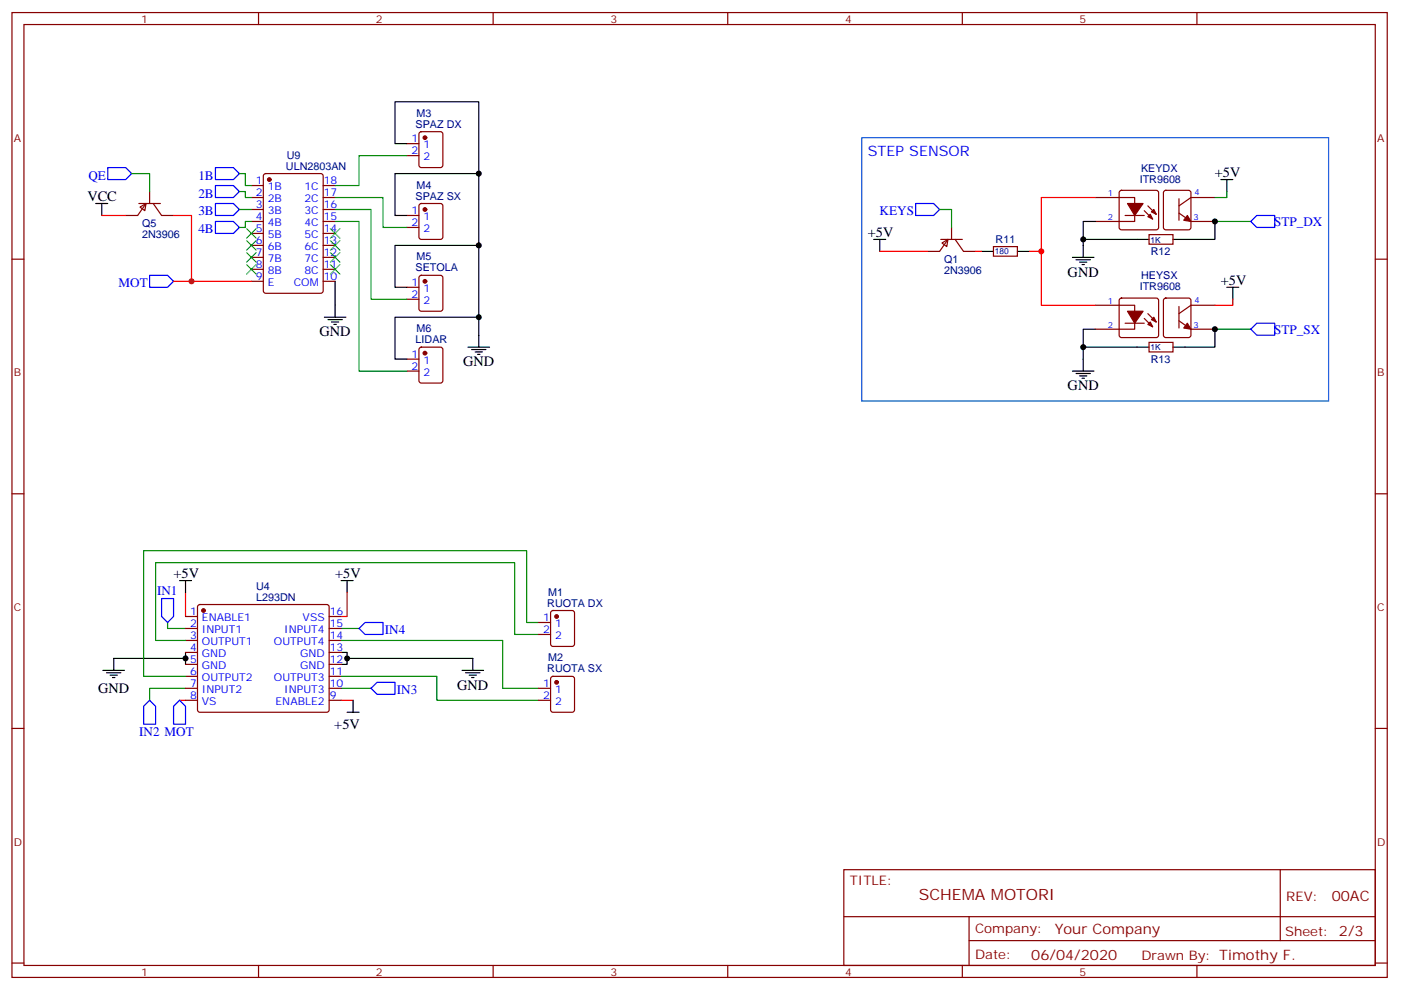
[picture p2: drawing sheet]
<svg xmlns="http://www.w3.org/2000/svg" width="413mm" height="292mm" viewBox="0 0 413 292" stroke-linecap="round" stroke-linejoin="round" font-family="sans-serif">
<g fill="none" stroke="#870000" stroke-width=".35">
<path d="M3.5 3.7h405.4v284.3h-405.4zM7.1 7.2h398.2v277.3h-398.2zM76.2 3.7v3.5M145.3 3.7v3.5M214.5 3.7v3.5M283.6 3.7v3.5M352.8 3.7v3.5M123.7 39l.5-.2h5.6l.7 .4v9.5l-.4 .6-5.9 .1-.7-.5v-9.4zM40.9 60h6.4M43 60l-2.4 3.5h-3.6M44.1 56.4v3.6M45.2 60l2.4 3.5h3.6"/>
<path d="M74.1 58.2h3.5M74.1 54.7h3.5M77.8 51.4l.5-.2h16.2l.7 .4v34.1l-.4 .7h-16.5l-.6-.4-.1-34.1zM95.2 58.2h3.6M95.2 54.7h3.6M119.9 42.3h3.6M119.9 45.9h3.6M322.8 58.2h11.6v7.1h-11.6M330.1 56.3l.5-.2h10.2l.5 .2 .2 .5v10.2l-.2 .5-.5 .2h-10.2l-.5-.2-.3-.5v-10.2zM343.1 56.3l.5-.2h6.7l.5 .2 .2 .5v10.2l-.2 .5-.5 .2h-6.7l-.5-.2-.2-.5v-10.2zM347.5 58.6v6.3M358.1 58.2h-7.1l-3.5 2.5"/>
<path d="M3.5 76.4h3.6M41.3 61l1.7-1-.3 2.1zM74.1 65.3h3.5M74.1 61.7h3.5M74.1 68.8h3.5M74.1 72.3h3.5M74.1 75.8h3.5M74.1 79.4h3.5M95.2 65.3h3.6M95.2 61.7h3.6M95.2 68.8h3.6M95.2 72.3h3.6"/>
<path d="M95.2 75.8h3.6M95.2 79.4h3.6M119.9 63.5h3.6M119.9 67h3.6M123.7 60.2l.5-.2h5.6l.7 .4v9.4l-.4 .7-5.9 .1-.7-.5v-9.4zM277.3 70.6h6.3M277.6 71.6l1.8-1-.4 2.1zM279.4 70.6l-2.5 3.5h-3.5M280.5 67v3.6M281.5 70.6l2.5 3.5h3.5M292.8 72.7h7.1v2.8h-7.1zM331.6 63.5h5.7"/>
<path d="M337.3 62.1l2.4 2.5M338.3 60.7l2.5 2.4M338.7 69.1h7v2.9h-7zM347.5 62.8l3.5 2.5h7.1M405.3 76.4h3.6M74.1 82.9h3.5M95.2 82.9h3.6M119.9 84.7h3.6M119.9 88.2h3.6M123.7 81.3l.5-.2h5.6l.7 .5v9.4l-.4 .7h-5.9l-.7-.4v-9.5zM322.8 90h11.6v7h-11.6M330.1 88l.5-.2h10.2l.5 .2 .2 .5v10.3l-.2 .5-.5 .2h-10.2l-.5-.3-.3-.4v-10.3z"/>
<path d="M331.6 95.2h5.7M337.3 93.8l2.4 2.5M338.3 92.4l2.5 2.5M343.1 88l.5-.2h6.7l.5 .2 .2 .5v10.3l-.2 .5-.5 .2h-6.7l-.5-.3-.2-.4v-10.3zM347.5 90.3v6.4M347.5 94.5l3.5 2.5h7.1M358.1 90h-7.1l-3.5 2.4M119.9 105.8h3.6M119.9 109.4h3.6M123.7 102.5l.5-.2h5.6l.7 .4v9.5l-.4 .6-5.9 .1-.7-.5v-9.4zM338.7 100.9h7v2.8h-7zM3.5 145.5h3.6"/>
<path d="M405.3 145.5h3.6M58.4 178.4l.5-.2h37.4l.5 .2 .2 .5v30.3l-.2 .5-.5 .2h-37.4l-.5-.2-.2-.5v-30.3zM54.7 181.7h3.5M54.7 185.2h3.5M54.7 188.7h3.5M54.7 192.3h3.5M54.7 195.8h3.5M54.7 199.3h3.5M97 181.7h3.5M97 185.2h3.5M97 188.7h3.5M97 192.3h3.5"/>
<path d="M97 195.8h3.5M97 199.3h3.5M158.7 183.4h3.6M158.7 187h3.6M162.5 199.5l.5-.2h5.6l.7 .5v9.4l-.4 .6-5.9 .1-.7-.5v-9.4zM162.5 180.1l.5-.2h5.6l.7 .4v9.5l-.4 .6-5.9 .1-.7-.5v-9.4zM3.5 214.7h3.6M54.7 202.8h3.5M54.7 206.4h3.5M97 202.8h3.5M97 206.4h3.5M158.7 202.8h3.6"/>
<path d="M158.7 206.4h3.6M405.3 214.7h3.6M248.7 256.3h156.6v28.2h-156.6zM377.3 256.3v20.9M248.7 270.1h156.5M285.6 277.2h119.6M285.6 270.1v14.2M3.5 283.8h3.6M76.2 284.5v3.5M145.3 284.5v3.5M214.5 284.5v3.5M283.6 284.5v3.5"/>
<path d="M352.8 284.5v3.5M405.3 283.8h3.6"/>
</g>
<g fill="#870000" stroke="#870000" stroke-width=".35">
<path d="M350 63.5l1 1.8-2.1-.4z"/>
<path d="M338.3 63.9l.7-.8 .7 1.5z"/>
<path d="M339.4 62.4l.7-.7 .7 1.4z"/>
<path d="M332.3 60h4.6l-2.5 3.5z"/>
<path d="M350 95.2l1 1.8-2.1-.3z"/>
<path d="M338.3 95.6l.7-.7 .7 1.4z"/>
<path d="M339.4 94.2l.7-.7 .7 1.4z"/>
<path d="M332.3 91.7h4.6l-2.5 3.5z"/>
<circle cx="125.2" cy="40.6" r=".53"/>
<circle cx="125.2" cy="61.7" r=".53"/>
<circle cx="125.2" cy="82.9" r=".53"/>
<circle cx="125.2" cy="104.1" r=".53"/>
<circle cx="79.4" cy="52.9" r=".53"/>
<circle cx="60" cy="179.9" r=".53"/>
<circle cx="164" cy="201.1" r=".53"/>
<circle cx="164" cy="181.7" r=".53"/>
</g>
<g fill="none" stroke="#000" stroke-width=".35">
<path d="M28.2 60h3.5M30 60v3.5M119.9 42.3h-3.5v-12.3h24.7v63.5h-24.7v12.3h3.5M141.1 51.2h-24.7v12.3h3.5M359.8 52.9h3.6M361.6 52.9v3.5M141.1 72.3h-24.7v12.4h3.5M257.5 70.6h3.6M259.3 70.6v3.5M289.3 74.1h3.5M299.9 74.1h3.5M316.1 75.8h6.3"/>
<path d="M317.1 76.6h4.3M318.2 77.3h2.1M318.9 78h.7M319.3 70.6h19.4M322.8 65.3h-3.5v10.5M358.1 65.3v5.3h-12.4M95.6 93.5h6.4M96.7 94.2h4.2M97.7 94.9h2.1M98.4 95.6h.7M98.8 82.9v10.6M141.1 93.5v8.8"/>
<path d="M322.8 97h-3.5v12.4M358.1 97v5.3h-12.4M361.6 84.7h3.5M363.4 84.7v3.5M137.9 102.3h6.4M139 103h4.2M140.1 103.7h2.1M140.8 104.4h.7M316.1 109.4h6.3M317.1 110.1h4.3M318.2 110.8h2.1M318.9 111.5h.7"/>
<path d="M319.3 102.3h19.4M52.9 171.1h3.5M54.7 171.1v3.5M100.5 171.1h3.6M102.3 171.1v3.5M30.3 197.6h6.4M31.4 198.3h4.2M32.5 199h2.1M33.2 199.7h.7M54.7 192.3v3.5M54.7 194h-21.2v3.6M100.5 192.3h1.8v3.5h-1.8"/>
<path d="M102.3 194h37v3.6M136.2 197.6h6.3M137.2 198.3h4.3M138.3 199h2.1M139 199.7h.7M102.3 209.9h3.5M104.1 206.4v3.5"/>
</g>
<path d="M322.8 58.2h-15.9v31.8h15.9M30 63.5h7M51.2 63.5h5.2v19.4h17.7M259.3 74.1h14.1M287.5 74.1h1.8M303.4 74.1h3.5M51.2 82.9h5.2M363.4 88.2v1.8h-5.3M54.7 174.6v7.1M102.3 174.6v7.1h-1.8M52.9 206.4h1.8M100.5 206.4h3.6" fill="none" stroke="#f00" stroke-width=".35"/>
<g fill="none" stroke="#008700" stroke-width=".35">
<path d="M38.8 51.2h5.3v5.2M70.6 56.4h1.7v1.8h1.8M70.6 51.2h1.7v3.5h1.8M98.8 58.2h14.1v8.8h7M119.9 45.9h-14.1v8.8h-7M361.6 56.4v1.8h-3.5M70.6 61.7h3.5M74.1 65.3h-1.8v1.7h-1.7M98.8 61.7h10.6v26.5h10.5M98.8 65.3h7v44.1h14.1M276.9 61.7h3.6v5.3M358.1 65.3h10.6"/>
<path d="M358.1 97h10.6M49.4 183.4v1.8h5.3M100.5 188.7h47.7v14.1h10.5M100.5 199.3h28.3v7.1h29.9M100.5 185.2h5.3M158.7 187h-7v-21.2h-105.8v22.9h8.8M158.7 183.4h-3.5v-21.1h-112.9v37h12.4M54.7 202.8h-10.6v3.6M100.5 202.8h8.9"/>
</g>
<g fill="none" stroke="#00f" stroke-width=".35">
<path d="M31.7 49.4h5.3l1.8 1.8-1.8 1.7h-5.3zM63.5 60h5.3l1.8 1.7-1.8 1.8h-5.3zM63.5 54.7h5.3l1.8 1.7-1.8 1.8h-5.3zM63.5 49.4h5.3l1.8 1.8-1.8 1.7h-5.3zM269.9 60h5.3l1.7 1.7-1.7 1.8h-5.3zM63.5 65.3h5.3l1.8 1.7-1.8 1.8h-5.3zM368.7 65.3l1.7-1.8h5.3v3.5h-5.3zM44.1 81.1h5.3l1.8 1.8-1.8 1.8h-5.3zM368.7 97l1.7-1.8h5.3v3.6h-5.3zM47.6 176.4h3.6v5.3l-1.8 1.7-1.8-1.7zM105.8 185.2l1.8-1.8h5.3v3.6h-5.3zM44.1 206.4l1.8 1.7v5.3h-3.6v-5.3z"/>
<path d="M51.2 208.1l1.7-1.7 1.8 1.7v5.3h-3.5zM111.1 201.1h5.3v3.5h-5.3l-1.7-1.8z"/>
</g>
<g fill="none" stroke="#3c3" stroke-width=".35">
<path d="M72.7 67.4l2.8 2.8M72.7 70.9l2.8 2.8M72.7 74.4l2.8 2.9M72.7 78l2.8 2.8M75.5 67.4l-2.8 2.8M75.5 70.9l-2.8 2.8M75.5 74.4l-2.8 2.9M75.5 78l-2.8 2.8M97.4 78l2.8 2.8M97.4 74.4l2.8 2.9M97.4 70.9l2.8 2.8M97.4 67.4l2.8 2.8"/>
<path d="M100.2 78l-2.8 2.8M100.2 74.4l-2.8 2.9M100.2 70.9l-2.8 2.8M100.2 67.4l-2.8 2.8"/>
</g>
<path d="M254 40.6h137.6v77.6h-137.6z" fill="none" stroke="#06c" stroke-width=".35"/>
<circle cx="56.4" cy="82.9" r=".88" fill="#c00"/>
<g fill="#000">
<circle cx="141.1" cy="51.2" r=".88"/>
<circle cx="141.1" cy="72.3" r=".88"/>
<circle cx="141.1" cy="93.5" r=".88"/>
<circle cx="54.7" cy="194" r=".88"/>
<circle cx="102.3" cy="194" r=".88"/>
</g>
<circle cx="306.9" cy="74.1" r=".88" fill="#f00"/>
<g fill="#000">
<circle cx="319.3" cy="70.6" r=".88"/>
<circle cx="358.1" cy="65.3" r=".88"/>
<circle cx="358.1" cy="97" r=".88"/>
<circle cx="319.3" cy="102.3" r=".88"/>
</g>
<text font-size="4.6" fill="#800" x="270.8" y="265.3">SCHEMA MOTORI</text>
<text font-size="4.2" fill="#00f" x="255.8" y="45.9">STEP SENSOR</text>
<g font-size="4.2">
<text x="358.1" y="52.2">+5V</text>
<text x="25.8" y="59.3">VCC</text>
<text x="255.8" y="69.8">+5V</text>
<text x="314.7" y="81.5">GND</text>
<text x="359.8" y="84">+5V</text>
<text x="94.2" y="99.1">GND</text>
<text x="136.5" y="107.9">GND</text>
<text x="314.7" y="115">GND</text>
<text x="51.2" y="170.4">+5V</text>
<text x="98.8" y="170.4">+5V</text>
<text x="134.8" y="203.2">GND</text>
<text x="28.9" y="204.3">GND</text>
<text x="98.5" y="214.9">+5V</text>
</g>
<g font-size="4.2" fill="#800">
<text x="392.5" y="265.6">00AC</text>
<text x="310.9" y="275.1">Your Company</text>
<text x="304" y="282.9">06/04/2020</text>
</g>
<g font-size="3.9" fill="#00f">
<text x="26.1" y="52.9">QE</text>
<text x="58.5" y="52.9">1B</text>
<text x="58.5" y="58.2">2B</text>
<text x="58.5" y="63.5">3B</text>
<text x="259.3" y="63.5">KEYS</text>
<text x="58.5" y="68.8">4B</text>
<text x="375.5" y="66.6">STP_DX</text>
<text x="35" y="84.7">MOT</text>
<text x="375.6" y="98.3">STP_SX</text>
<text x="46.3" y="175.3">IN1</text>
<text x="113.4" y="187">IN4</text>
<text x="116.9" y="204.6">IN3</text>
<text x="41" y="217">IN2 MOT</text>
</g>
<g font-size="3.9" fill="#800">
<text x="250.5" y="260.9">TITLE:</text>
<text x="379.1" y="265.6">REV:</text>
<text x="287.4" y="275.1">Company:</text>
<text x="378.7" y="275.7">Sheet: 2/3</text>
<text x="287.4" y="282.8">Date:</text>
<text x="336.4" y="282.8">Drawn By: Timothy F.</text>
</g>
<g font-size="3.2" fill="#800">
<text x="41.6" y="6.7">1</text>
<text x="110.8" y="6.7">2</text>
<text x="179.9" y="6.7">3</text>
<text x="249.1" y="6.7">4</text>
<text x="318.2" y="6.7">5</text>
<text x="4.1" y="41.8">A</text>
<text x="405.9" y="41.8">A</text>
<text x="4.1" y="110.9">B</text>
<text x="405.9" y="110.9">B</text>
<text x="4.1" y="180.1">C</text>
<text x="405.9" y="180.1">C</text>
<text x="4.1" y="249.2">D</text>
<text x="405.9" y="249.2">D</text>
<text x="41.6" y="287.5">1</text>
<text x="110.8" y="287.5">2</text>
<text x="179.9" y="287.5">3</text>
<text x="249.1" y="287.5">4</text>
<text x="318.2" y="287.5">5</text>
</g>
<g font-size="3.2" fill="#000080">
<text x="122.7" y="34.4">M3</text>
<text x="122.5" y="37.6">SPAZ DX</text>
<text x="84.5" y="46.8">U9</text>
<text x="84.3" y="50">ULN2803AN</text>
<text x="335.9" y="53.9">ITR9608</text>
<text x="336.3" y="50.6">KEYDX</text>
<text x="122.5" y="58.8">SPAZ SX</text>
<text x="122.7" y="55.6">M4</text>
<text x="41.9" y="70.1">2N3906</text>
<text x="41.9" y="67">Q5</text>
<text x="293.4" y="71.7">R11</text>
<text x="122.7" y="76.8">M5</text>
<text x="278.3" y="77.6">Q1</text>
<text x="339.2" y="75.2">R12</text>
<text x="122.5" y="80">SETOLA</text>
<text x="278.3" y="80.7">2N3906</text>
<text x="336.3" y="82.3">HEYSX</text>
<text x="335.9" y="85.6">ITR9608</text>
<text x="122.5" y="101.1">LIDAR</text>
<text x="122.7" y="97.9">M6</text>
<text x="339.2" y="107">R13</text>
<text x="75.5" y="173.9">U4</text>
<text x="75.5" y="177.1">L293DN</text>
<text x="161.3" y="178.8">RUOTA DX</text>
<text x="161.5" y="175.5">M1</text>
<text x="161.5" y="194.9">M2</text>
<text x="161.3" y="198.2">RUOTA SX</text>
</g>
<g font-size="3.2" fill="#00f">
<text x="121.3" y="42">1</text>
<text x="121.3" y="45.5">2</text>
<text x="124.8" y="43.7">1</text>
<text x="124.8" y="47.3">2</text>
<text x="75.4" y="54.3">1</text>
<text x="75.4" y="57.9">2</text>
<text x="78.9" y="56.1">1B</text>
<text x="78.9" y="59.6">2B</text>
<text x="89.7" y="59.6">2C</text>
<text x="89.7" y="56.1">1C</text>
<text x="95.4" y="57.9">17</text>
<text x="95.4" y="54.3">18</text>
<text x="75.4" y="61.4">3</text>
<text x="75.4" y="64.9">4</text>
<text x="78.9" y="63.1">3B</text>
<text x="89.7" y="63.1">3C</text>
<text x="95.4" y="64.9">15</text>
<text x="95.4" y="61.4">16</text>
<text x="121.3" y="63.1">1</text>
<text x="124.8" y="64.9">1</text>
<text x="75.4" y="68.4">5</text>
<text x="75.4" y="72">6</text>
<text x="78.9" y="66.7">4B</text>
<text x="78.9" y="70.2">5B</text>
<text x="89.7" y="70.2">5C</text>
<text x="89.7" y="66.7">4C</text>
<text x="95.4" y="72">13</text>
<text x="95.4" y="68.4">14</text>
<text x="121.3" y="66.7">2</text>
<text x="124.8" y="68.4">2</text>
<text x="75.4" y="75.5">7</text>
<text x="78.9" y="73.7">6B</text>
<text x="78.9" y="77.3">7B</text>
<text x="89.7" y="77.3">7C</text>
<text x="89.7" y="73.7">6C</text>
<text x="95.4" y="75.5">12</text>
<text x="75.4" y="79">8</text>
<text x="75.4" y="82.6">9</text>
<text x="78.9" y="80.8">8B</text>
<text x="89.7" y="80.8">8C</text>
<text x="95.4" y="82.6">10</text>
<text x="95.4" y="79">11</text>
<text x="78.9" y="84.3">E</text>
<text x="86.6" y="84.3">COM</text>
<text x="121.3" y="84.3">1</text>
<text x="121.3" y="87.8">2</text>
<text x="124.8" y="86.1">1</text>
<text x="124.8" y="89.6">2</text>
<text x="121.3" y="105.5">1</text>
<text x="124.8" y="107.2">1</text>
<text x="121.3" y="109">2</text>
<text x="124.8" y="110.8">2</text>
<text x="56" y="181.3">1</text>
<text x="56" y="184.9">2</text>
<text x="59.5" y="183.1">ENABLE1</text>
<text x="89.2" y="183.1">VSS</text>
<text x="97.2" y="184.9">15</text>
<text x="97.2" y="181.3">16</text>
<text x="160.1" y="183.1">1</text>
<text x="163.6" y="184.9">1</text>
<text x="56" y="188.4">3</text>
<text x="56" y="191.9">4</text>
<text x="59.5" y="186.6">INPUT1</text>
<text x="59.5" y="190.1">OUTPUT1</text>
<text x="80.7" y="190.1">OUTPUT4</text>
<text x="83.8" y="186.6">INPUT4</text>
<text x="97.2" y="191.9">13</text>
<text x="97.2" y="188.4">14</text>
<text x="160.1" y="186.6">2</text>
<text x="163.6" y="188.4">2</text>
<text x="56" y="195.4">5</text>
<text x="59.5" y="193.7">GND</text>
<text x="59.5" y="197.2">GND</text>
<text x="88.4" y="197.2">GND</text>
<text x="88.4" y="193.7">GND</text>
<text x="97.2" y="195.4">12</text>
<text x="56" y="199">6</text>
<text x="56" y="202.5">7</text>
<text x="59.5" y="200.7">OUTPUT2</text>
<text x="80.7" y="200.7">OUTPUT3</text>
<text x="97.2" y="202.5">10</text>
<text x="97.2" y="199">11</text>
<text x="160.1" y="202.5">1</text>
<text x="56" y="206">8</text>
<text x="59.5" y="204.3">INPUT2</text>
<text x="59.5" y="207.8">VS</text>
<text x="81.2" y="207.8">ENABLE2</text>
<text x="83.8" y="204.3">INPUT3</text>
<text x="97.2" y="206">9</text>
<text x="160.1" y="206">2</text>
<text x="163.6" y="204.3">1</text>
<text x="163.6" y="207.8">2</text>
</g>
<g font-size="2.5" fill="#00f">
<text x="326.5" y="57.9">1</text>
<text x="352.1" y="57.5">4</text>
<text x="326.5" y="64.9">2</text>
<text x="351.7" y="64.9">3</text>
<text x="326.5" y="89.6">1</text>
<text x="352.1" y="89.3">4</text>
<text x="326.5" y="96.7">2</text>
<text x="351.7" y="96.7">3</text>
</g>
<g font-size="2.5" fill="#000080">
<text x="339.1" y="71.5">1K</text>
<text x="293.2" y="75">180</text>
<text x="339.1" y="103.2">1K</text>
</g>
</svg>
